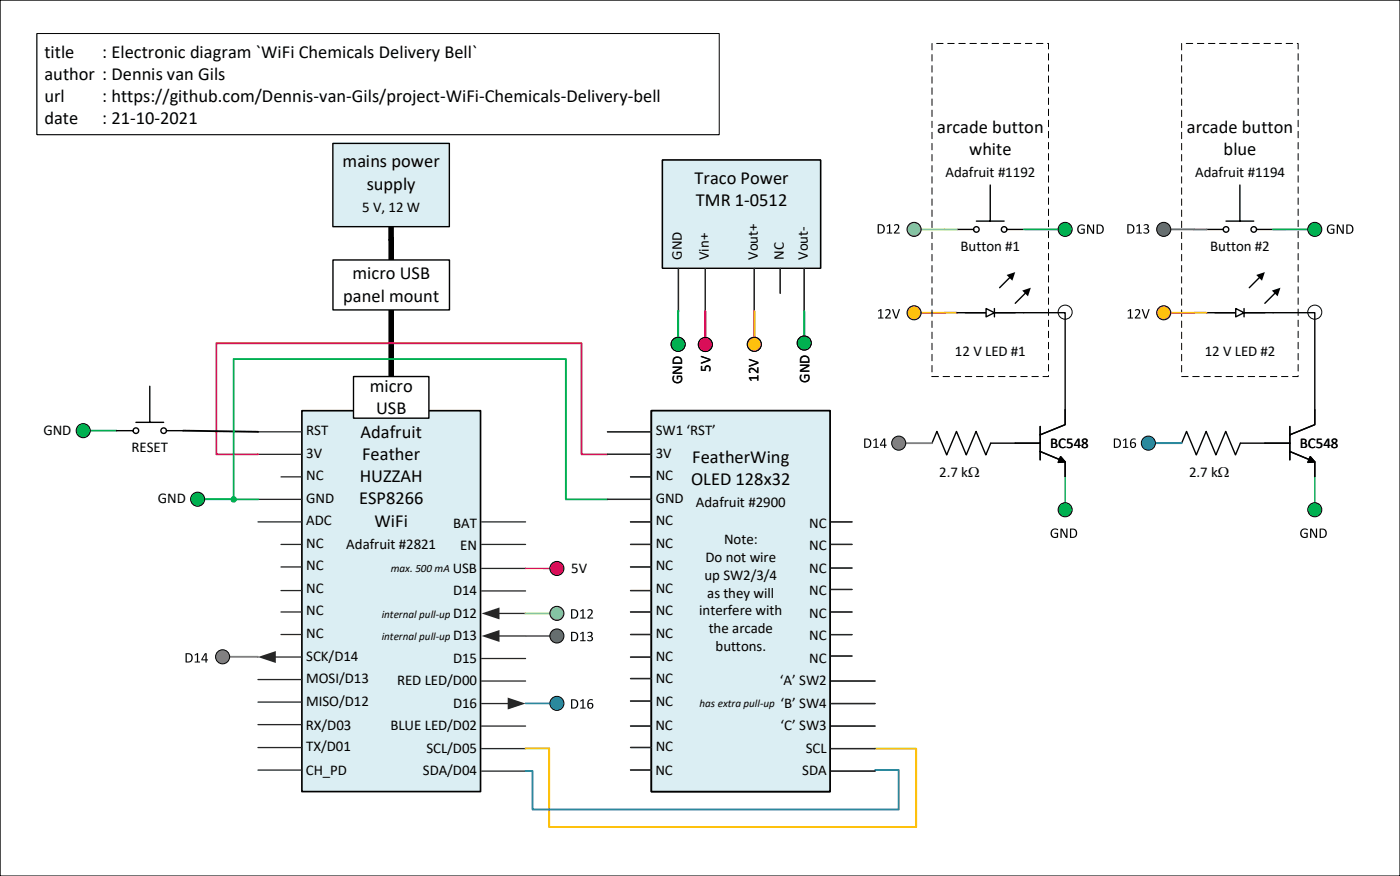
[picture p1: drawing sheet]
<svg xmlns="http://www.w3.org/2000/svg" width="267mm" height="167mm" viewBox="0 0 267 167" stroke-linecap="round" stroke-linejoin="round" font-family="sans-serif">
<path d="M0 0h267.1v167h-267.1z" fill="none" stroke="#000" stroke-width=".26"/>
<path d="M17.2 82.1h5" fill="none" stroke="#00b050" stroke-width=".35"/>
<path d="M74.6 43.2v6.4M74.6 59.1v12.7" fill="none" stroke="#000" stroke-width="1.1"/>
<path d="M7.1 6.4h130.1v19.3h-130.1z" fill-rule="evenodd" fill="#fff"/>
<path d="M7.1 6.4h130.1v19.3h-130.1z" fill="none" stroke="#000" stroke-width=".19"/>
<path d="M7.1 6.4h130.1v19.3h-130.1z" fill-rule="evenodd" fill="#fff"/>
<path d="M7.1 6.4h130.1v19.3h-130.1z" fill="none" stroke="#000" stroke-width=".19"/>
<path d="M91.9 129.8h8.4M91.9 138.4h8.4" fill="none" stroke="#262626" stroke-width=".25"/>
<path d="M100.3 134.1h4.6" fill="none" stroke="#009edb" stroke-width=".35"/>
<path d="M43.8 125.2l5.4 .1" fill="none" stroke="#7f7f7f" stroke-width=".35"/>
<path d="M57.6 78.3h34.1v72.6h-34.1z" fill-rule="evenodd" fill="#dbeef3"/>
<path d="M57.6 78.3h34.1v72.6h-34.1z" fill="none" stroke="#000" stroke-width=".32"/>
<path d="M67.4 71.8h14.4v7.9h-14.4z" fill-rule="evenodd" fill="#fff"/>
<path d="M67.4 71.8h14.4v7.9h-14.4z" fill="none" stroke="#000" stroke-width=".26"/>
<path d="M91.9 99.5h8.4M91.9 103.8h8.4M91.9 108.4h8.4M91.9 112.7h8.4M95 117h5.3" fill="none" stroke="#262626" stroke-width=".25"/>
<path d="M91.9 117l3.4-1.2v2.3z" fill="#262626"/>
<path d="M95 121.2h5.3" fill="none" stroke="#262626" stroke-width=".25"/>
<path d="M91.9 121.2l3.4-1.1v2.3z" fill="#262626"/>
<path d="M91.9 125.5h8.4M91.9 134.1h5.2" fill="none" stroke="#262626" stroke-width=".25"/>
<path d="M96.9 133l3.4 1.1-3.4 1.2z" fill="#262626"/>
<g fill="none" stroke="#262626" stroke-width=".25">
<path d="M49.2 82.3h8.4M49.2 86.6h8.4M49.2 95.2h8.4M49.2 99.5h8.4M53.6 90.9h4M53.6 112.6h4M53.6 103.8h4M53.6 108.1h4M53.6 116.7h4M52.3 125.3h5.3M53.6 121h4M91.9 142.7h8.4"/>
<path d="M91.9 147h8.4"/>
</g>
<path d="M49.2 125.3l3.4-1.2v2.3z" fill="#262626"/>
<path d="M49.2 129.6h8.4M49.2 133.8h8.4M49.2 138.1h8.4M49.2 142.5h8.4M49.2 146.8h8.4" fill="none" stroke="#262626" stroke-width=".25"/>
<circle cx="42.5" cy="125.2" r="1.34" fill="#7f7f7f"/>
<circle cx="42.5" cy="125.2" r="1.34" fill="none" stroke="#000" stroke-width=".19"/>
<path d="M35.4 124.5a.95 .95 0 0 1 1.4 .9 .95 .95 0 0 1-1.4 .9zM35.6 124.7v1.4a.71 .71 0 0 0 .9-.7 .71 .71 0 0 0-.9-.7zM37.2 124.8l.6-.3v1.6h.3v.2h-1l.1-.2h.4v-1.3l-.4 .2zM39.1 124.6h.3v1.1l.3 .1v.1h-.3v.4h-.2v-.4l-.8-.1zM39.2 124.7l-.6 1h.6z" fill="#000"/>
<circle cx="106.2" cy="134.1" r="1.34" fill="#009edb"/>
<circle cx="106.2" cy="134.1" r="1.34" fill="none" stroke="#000" stroke-width=".19"/>
<path d="M109 133.3a.95 .95 0 0 1 1.3 .9 .95 .95 0 0 1-1.3 .9zM109.2 133.5v1.4a.71 .71 0 0 0 .9-.7 .71 .71 0 0 0-.9-.7zM110.7 133.6l.6-.3v1.6h.4v.2h-1v-.2h.4v-1.4l-.4 .3zM112.3 133.4l.6-.1 .2 .1v.1a.58 .58 0 0 0-.8 .6 .58 .58 0 0 1 .8 .3 .58 .58 0 0 1-.4 .7 .58 .58 0 0 1-.7-.6l.1-.7zM112.2 134.6a.4 .4 0 0 0 .8 0 .4 .4 0 0 0-.8 0z" fill="#000"/>
<path d="M104.9 116.9l-4.7 .1" fill="none" stroke="#92d050" stroke-width=".35"/>
<circle cx="106.2" cy="116.9" r="1.34" fill="#92d050"/>
<circle cx="106.2" cy="116.9" r="1.34" fill="none" stroke="#000" stroke-width=".19"/>
<path d="M109 116.2a.95 .95 0 0 1 1.3 .8 .95 .95 0 0 1-1.3 .9zM109.2 116.3v1.4a.72 .72 0 0 0 .9-.7 .72 .72 0 0 0-.9-.7zM110.7 116.4l.6-.2v1.5h.4v.2h-1v-.2h.4v-1.3l-.4 .2zM112.1 116.3a.58 .58 0 0 1 .9 0 .58 .58 0 0 1-.1 .9l-.6 .5h.8v.2h-1v-.2l.5-.5a.43 .43 0 0 0 .3-.5 .43 .43 0 0 0-.5-.3l-.3 .1z" fill="#000"/>
<path d="M104.9 121.2h-4.6" fill="none" stroke="#7030a0" stroke-width=".35"/>
<circle cx="106.2" cy="121.2" r="1.34" fill="#7030a0"/>
<circle cx="106.2" cy="121.2" r="1.34" fill="none" stroke="#000" stroke-width=".19"/>
<path d="M109 120.5a.95 .95 0 0 1 1.3 .9 .95 .95 0 0 1-1.3 .8zM109.2 120.7v1.3a.72 .72 0 0 0 .9-.6 .72 .72 0 0 0-.9-.7zM110.7 120.7l.6-.2v1.6h.4v.1h-1v-.1h.4v-1.4l-.4 .2zM112.1 120.6a.5 .5 0 0 1 .8-.1 .5 .5 0 0 1-.2 .8 .53 .53 0 0 1 .4 .8 .53 .53 0 0 1-.8 .1l-.3-.1v-.2a.42 .42 0 0 0 .6 .2 .42 .42 0 0 0 .2-.6l-.6-.1v-.2a.37 .37 0 0 0 .6-.1 .37 .37 0 0 0-.2-.5 .37 .37 0 0 0-.5 .2z" fill="#000"/>
<path d="M182.6 59.6h-6.9" fill="none" stroke="#ea700d" stroke-width=".35"/>
<circle cx="174.4" cy="59.6" r="1.34" fill="#ea700d"/>
<circle cx="174.4" cy="59.6" r="1.34" fill="none" stroke="#000" stroke-width=".19"/>
<path d="M167.5 59.2l.7-.2v1.5h.3v.2h-1v-.2h.4v-1.3l-.4 .2zM168.9 59.1a.58 .58 0 0 1 .9 0 .58 .58 0 0 1-.1 .9l-.6 .5h.8l.1 .2h-1.1v-.2l.5-.5a.43 .43 0 0 0 .3-.5 .43 .43 0 0 0-.5-.3l-.3 .1zM170.2 58.9l.2 .1 .5 1.5 .6-1.5h.2l-.6 1.7h-.3z" fill="#000"/>
<path d="M203.2 90.8v5" fill="none" stroke="#00b050" stroke-width=".26"/>
<circle cx="203.2" cy="97.2" r="1.34" fill="#00b050"/>
<circle cx="203.2" cy="97.2" r="1.34" fill="none" stroke="#000" stroke-width=".19"/>
<path d="M200.7 101a.71 .71 0 0 1 1.2 0l-.1 .1a.75 .75 0 0 0-1.1 .6 .64 .64 0 0 0 .2 .6 .64 .64 0 0 0 .7 0v-.5h-.4v-.2h.6l.1 .7a.9 .9 0 0 1-1.3 0 .9 .9 0 0 1 .1-1.3zM202.3 100.8h.4l.7 1.4v-1.4h.2v1.7h-.3l-.8-1.5v1.5h-.2zM204.1 100.8a.95 .95 0 0 1 1.4 .9 .95 .95 0 0 1-1.4 .8zM204.4 101v1.4a.72 .72 0 0 0 .8-.7 .72 .72 0 0 0-.8-.7z" fill="#000"/>
<path d="M182.6 59.6h12.7M189.7 58.8v1.6M192.7 52.8l-2 2.1M195.7 55.8l-2 2M203.2 78.1v2.9l-4.8 1.9M193.7 84.5h4.7M198.4 86.1l4.8 2v2.7M198.4 81.3v6.4M202.3 87.1l.9 1-1.3 .1z" fill="none" stroke="#000" stroke-width=".26"/>
<path d="M192 52.4l1.7-.5-.6 1.6zM195 55.4l1.7-.5-.6 1.6zM202.3 87.1l.9 1-1.3 .1z" fill="#000"/>
<path d="M188.1 58.8l1.6 .8-1.6 .8z" fill-rule="evenodd" fill="#fff"/>
<g fill="none" stroke="#000" stroke-width=".26">
<path d="M188.9 35.3v6.9M182.6 43.7h3.1M186.3 42.2h5.3M188.1 58.8l1.6 .8-1.6 .8zM192.1 43.7h3.2M195.3 59.6h7.9v18.5M177.8 84.5l.9-2.3 1.9 4.5 1.9-4.5 1.8 4.5 1.9-4.5 1.9 4.5 .9-2.2h4.7"/>
<circle cx="186.3" cy="43.7" r=".53"/>
<circle cx="191.6" cy="43.7" r=".53"/>
</g>
<path d="M177.8 8.3h22.2v63.5h-22.2z" fill="none" stroke="#000" stroke-width=".19" stroke-dasharray="1.2 .9"/>
<path d="M177.8 84.5h-5" fill="none" stroke="#7f7f7f" stroke-width=".35"/>
<circle cx="171.5" cy="84.5" r="1.34" fill="#7f7f7f"/>
<circle cx="171.5" cy="84.5" r="1.34" fill="none" stroke="#000" stroke-width=".19"/>
<path d="M164.9 83.6a.95 .95 0 0 1 1.3 .9 .95 .95 0 0 1-1.3 .9zM165.1 83.8v1.4a.71 .71 0 0 0 .9-.7 .71 .71 0 0 0-.9-.7zM166.6 83.9l.7-.3v1.6h.3v.2h-1v-.2h.4v-1.4l-.4 .3zM168.5 83.6h.4v1.2h.2v.2h-.2l-.1 .4h-.1v-.4l-.8-.1zM168.6 83.8l-.5 1h.6z" fill="#000"/>
<path d="M175.7 43.7h6.9" fill="none" stroke="#92d050" stroke-width=".35"/>
<circle cx="174.4" cy="43.7" r="1.34" fill="#92d050"/>
<circle cx="174.4" cy="43.7" r="1.34" fill="none" stroke="#000" stroke-width=".19"/>
<path d="M167.5 42.8a.95 .95 0 0 1 1.3 .8 .95 .95 0 0 1-1.3 .9zM167.7 42.9v1.4a.71 .71 0 0 0 .9-.7 .71 .71 0 0 0-.9-.7zM169.2 43l.6-.2v1.5h.4v.2h-1v-.2h.4v-1.3l-.4 .2zM170.6 42.9a.58 .58 0 0 1 .9 0 .58 .58 0 0 1-.2 .9l-.5 .5h.8v.2h-1v-.2l.4-.5a.43 .43 0 0 0 .4-.5 .43 .43 0 0 0-.5-.3l-.3 .1z" fill="#000"/>
<path d="M195.4 43.7h6.5" fill="none" stroke="#00b050" stroke-width=".35"/>
<circle cx="203.2" cy="43.7" r="1.34" fill="#00b050"/>
<g fill="none" stroke="#000" stroke-width=".19">
<circle cx="203.2" cy="43.7" r="1.34"/>
<circle cx="203.2" cy="59.5" r="1.34"/>
</g>
<path d="M205.7 43a.71 .71 0 0 1 1.2 .1 .71 .71 0 0 0-1.2 .4 .71 .71 0 0 0 1 .8v-.5h-.4v-.2h.6v.8a.9 .9 0 0 1-1.2-.1 .9 .9 0 0 1 0-1.3zM207.4 42.8l.4 .1 .7 1.4v-1.5h.2v1.8l-.3-.1-.8-1.4v1.4l-.2 .1zM209.2 42.8a.95 .95 0 0 1 1.4 .9 .95 .95 0 0 1-1.4 .9zM209.4 43v1.4a.71 .71 0 0 0 .9-.7 .71 .71 0 0 0-.9-.7z" fill="#000"/>
<path d="M230.2 59.6h12.7M237.3 58.8v1.6M240.3 52.8l-2 2.1M243.3 55.8l-2 2" fill="none" stroke="#000" stroke-width=".26"/>
<path d="M239.7 52.4l1.6-.5-.5 1.6zM242.6 55.4l1.7-.5-.6 1.6z" fill="#000"/>
<path d="M235.7 58.8l1.6 .8-1.6 .8z" fill-rule="evenodd" fill="#fff"/>
<g fill="none" stroke="#000" stroke-width=".26">
<path d="M236.5 35.3v6.9M230.2 43.7h3.2M233.9 42.2h5.3M235.7 58.8l1.6 .8-1.6 .8zM239.7 43.7h3.2"/>
<circle cx="233.9" cy="43.7" r=".53"/>
<circle cx="239.2" cy="43.7" r=".53"/>
</g>
<path d="M225.4 8.3h22.2v63.5h-22.2z" fill="none" stroke="#000" stroke-width=".19" stroke-dasharray="1.2 .9"/>
<path d="M250.8 90.8v5" fill="none" stroke="#00b050" stroke-width=".26"/>
<circle cx="250.8" cy="97.2" r="1.34" fill="#00b050"/>
<circle cx="250.8" cy="97.2" r="1.34" fill="none" stroke="#000" stroke-width=".19"/>
<path d="M248.3 101a.71 .71 0 0 1 1.2 0v.1a.75 .75 0 0 0-1.2 .6 .64 .64 0 0 0 .3 .6 .64 .64 0 0 0 .6 0v-.5h-.4v-.2h.7v.7a.9 .9 0 0 1-1.3 0 .9 .9 0 0 1 .1-1.3zM250 100.8h.3l.7 1.4v-1.4h.3l-.1 1.7h-.3l-.7-1.5v1.5h-.3zM251.8 100.8a.95 .95 0 0 1 1.3 .9 .95 .95 0 0 1-1.3 .8zM252 101v1.4a.72 .72 0 0 0 .9-.7 .72 .72 0 0 0-.9-.7z" fill="#000"/>
<path d="M242.9 59.6h7.9v21.4l-4.7 1.9M225.4 84.5l1-2.3 1.8 4.5 1.9-4.5 1.9 4.5 1.8-4.5 1.9 4.5 .9-2.2h9.5M246.1 86.1l4.7 2v2.7M246.1 81.3v6.4M250 87.1l.8 1-1.3 .1z" fill="none" stroke="#000" stroke-width=".26"/>
<path d="M250 87.1l.8 1-1.3 .1z" fill="#000"/>
<path d="M225.4 84.5h-5" fill="none" stroke="#009edb" stroke-width=".35"/>
<circle cx="219.1" cy="84.5" r="1.34" fill="#009edb"/>
<circle cx="219.1" cy="84.5" r="1.34" fill="none" stroke="#000" stroke-width=".19"/>
<path d="M212.5 83.6a.95 .95 0 0 1 1.4 .9 .95 .95 0 0 1-1.4 .9zM212.7 83.8v1.4a.71 .71 0 0 0 .9-.7 .71 .71 0 0 0-.9-.7zM214.2 83.9l.7-.3v1.6h.3v.2h-1l.1-.2h.3v-1.4l-.3 .3zM215.8 83.7l.6-.1 .2 .1v.1a.58 .58 0 0 0-.8 .6 .58 .58 0 0 1 .9 .2 .58 .58 0 0 1-.5 .8 .58 .58 0 0 1-.6-.6v-.7zM215.8 84.8a.36 .36 0 0 0 .7 0 .36 .36 0 0 0-.7 0z" fill="#000"/>
<path d="M230.2 59.6h-6.9" fill="none" stroke="#ea700d" stroke-width=".35"/>
<circle cx="222" cy="59.6" r="1.34" fill="#ea700d"/>
<circle cx="222" cy="59.6" r="1.34" fill="none" stroke="#000" stroke-width=".19"/>
<path d="M215.2 59.2l.6-.2v1.5h.3v.2h-1l.1-.2h.4v-1.3l-.4 .2zM216.5 59.1a.58 .58 0 0 1 .9 0 .58 .58 0 0 1-.1 .9l-.5 .5h.8v.2h-1.1v-.2l.5-.5a.43 .43 0 0 0 .3-.5 .43 .43 0 0 0-.5-.3l-.3 .1zM217.8 58.9l.3 .1 .5 1.5 .5-1.5h.2l-.6 1.7h-.3z" fill="#000"/>
<path d="M223.3 43.7h6.9" fill="none" stroke="#7030a0" stroke-width=".35"/>
<circle cx="222" cy="43.7" r="1.34" fill="#7030a0"/>
<circle cx="222" cy="43.7" r="1.34" fill="none" stroke="#000" stroke-width=".19"/>
<path d="M215.1 42.8a.95 .95 0 0 1 1.3 .8 .95 .95 0 0 1-1.3 .9zM215.3 42.9v1.4a.71 .71 0 0 0 .9-.7 .71 .71 0 0 0-.9-.7zM216.8 43l.7-.2v1.5h.3v.2h-1v-.2h.4v-1.3l-.4 .2zM218.2 42.9a.5 .5 0 0 1 .8-.1 .5 .5 0 0 1-.2 .8 .53 .53 0 0 1 .4 .7 .53 .53 0 0 1-.8 .2l-.2-.1v-.2a.42 .42 0 0 0 .5 .2 .42 .42 0 0 0 .2-.6l-.5-.1v-.2a.37 .37 0 0 0 .5-.1 .37 .37 0 0 0-.2-.5 .37 .37 0 0 0-.5 .2z" fill="#000"/>
<path d="M249.5 43.7h-6.6" fill="none" stroke="#00b050" stroke-width=".35"/>
<circle cx="250.8" cy="43.7" r="1.34" fill="#00b050"/>
<g fill="none" stroke="#000" stroke-width=".19">
<circle cx="250.8" cy="43.7" r="1.34"/>
<circle cx="250.8" cy="59.5" r="1.34"/>
</g>
<path d="M253.4 43a.71 .71 0 0 1 1.2 .1 .71 .71 0 0 0-1.2 .4 .71 .71 0 0 0 .9 .8v-.5h-.4v-.2h.6l.1 .8a.9 .9 0 0 1-1.3-.1 .9 .9 0 0 1 .1-1.3zM255 42.8l.4 .1 .7 1.4v-1.5h.3l-.1 1.8-.3-.1-.8-1.4v1.4l-.2 .1zM256.9 42.8a.95 .95 0 0 1 1.3 .9 .95 .95 0 0 1-1.3 .9zM257.1 43v1.4a.71 .71 0 0 0 .9-.7 .71 .71 0 0 0-.9-.7z" fill="#000"/>
<path d="M49.2 86.6h-7.9v-21.2h69.6v21.2h5" fill="none" stroke="#f06" stroke-width=".35"/>
<path d="M34.9 82.1l14.3 .2" fill="none" stroke="#000" stroke-width=".35"/>
<path d="M49.2 95.2h-4.6v-26.7h63.3v26.7h8" fill="none" stroke="#00b050" stroke-width=".35"/>
<path d="M100.3 142.7h4.5v15h70v-15h-7.9" fill="none" stroke="#ffc000" stroke-width=".35"/>
<path d="M166.9 146.8h4.5v7.5h-69.8v-7.3h-1.3" fill="none" stroke="#0070c0" stroke-width=".35"/>
<path d="M158.6 129.8h8.3M158.6 138.4h8.3" fill="none" stroke="#262626" stroke-width=".25"/>
<path d="M124.3 78.3h34v72.6h-34z" fill-rule="evenodd" fill="#dbeef3"/>
<path d="M124.3 78.3h34v72.6h-34z" fill="none" stroke="#000" stroke-width=".32"/>
<g fill="none" stroke="#262626" stroke-width=".25">
<path d="M115.9 82.3h8.4M115.9 86.6h8.4M115.9 95.2h8.4M120.3 99.5h4M120.3 90.9h4M158.6 99.5h3.9M120.3 112.6h4M120.3 103.8h4M120.3 108.1h4M120.3 116.7h4M158.6 103.8h3.9M158.6 116.7h3.9"/>
<path d="M158.6 108.3h3.9M158.6 112.4h3.9M120.3 121h4M120.3 125.3h4M120.3 129.4h4M120.3 133.7h4M120.3 138.4h4M158.6 134.1h8.3M158.6 138.4h8.3M158.6 121h3.9M158.6 125.1h3.9M158.6 129.8h8.3"/>
<path d="M120.3 142.5h4M120.3 146.8h4M158.6 142.7h8.3M158.6 147h8.3"/>
</g>
<path d="M124.3 78.3h34v72.6h-34z" fill-rule="evenodd" fill="#dbeef3"/>
<path d="M124.3 78.3h34v72.6h-34z" fill="none" stroke="#000" stroke-width=".32"/>
<g fill="none" stroke="#262626" stroke-width=".25">
<path d="M115.9 82.3h8.4M115.9 86.6h8.4M115.9 95.2h8.4M120.3 99.5h4M120.3 90.9h4M158.6 99.5h3.9M120.3 112.6h4M120.3 103.8h4M120.3 108.1h4M120.3 116.7h4M158.6 103.8h3.9M158.6 116.7h3.9"/>
<path d="M158.6 108.3h3.9M158.6 112.4h3.9M120.3 121h4M120.3 125.3h4M120.3 129.4h4M120.3 133.7h4M120.3 138.4h4M158.6 134.1h8.3M158.6 121h3.9M158.6 125.1h3.9M120.3 142.5h4M120.3 146.8h4"/>
<path d="M158.6 142.7h8.3M158.6 147h8.3"/>
</g>
<path d="M100.2 108.4h4.7" fill="none" stroke="#f00" stroke-width=".26"/>
<circle cx="106.2" cy="108.4" r="1.34" fill="#f00"/>
<circle cx="106.2" cy="108.4" r="1.34" fill="none" stroke="#000" stroke-width=".19"/>
<path d="M63.5 49.6h22.2v9.5h-22.2z" fill-rule="evenodd" fill="#fff"/>
<path d="M63.5 49.6h22.2v9.5h-22.2z" fill="none" stroke="#000" stroke-width=".26"/>
<path d="M63.5 27.3h22.2v15.9h-22.2z" fill-rule="evenodd" fill="#dbeef3"/>
<path d="M63.5 27.3h22.2v15.9h-22.2z" fill="none" stroke="#000" stroke-width=".26"/>
<circle cx="44.6" cy="95.2" r=".61" fill="#00b050"/>
<g fill="none" stroke="#000" stroke-width=".26">
<path d="M28.6 73.6v6.9M22.2 82.1h3.2M25.9 80.5h5.3M31.7 82.1h3.2"/>
<circle cx="25.9" cy="82.1" r=".53"/>
<circle cx="31.2" cy="82.1" r=".53"/>
</g>
<circle cx="15.9" cy="82.1" r="1.34" fill="#00b050"/>
<circle cx="15.9" cy="82.1" r="1.34" fill="none" stroke="#000" stroke-width=".19"/>
<path d="M39 95.2h5" fill="none" stroke="#00b050" stroke-width=".35"/>
<circle cx="37.7" cy="95.2" r="1.34" fill="#00b050"/>
<circle cx="37.7" cy="95.2" r="1.34" fill="none" stroke="#000" stroke-width=".19"/>
<path d="M126.4 30.5h30.1v20.6h-30.1z" fill-rule="evenodd" fill="#dbeef3"/>
<path d="M126.4 30.5h30.1v20.6h-30.1z" fill="none" stroke="#000" stroke-width=".26"/>
<path d="M129.4 51.1v8.2M134.6 51.2v8.1M143.9 51.1v8.2M148.8 51.1v4.8" fill="none" stroke="#262626" stroke-width=".25"/>
<path d="M134.6 59.3v5" fill="none" stroke="#f00" stroke-width=".35"/>
<circle cx="134.6" cy="65.7" r="1.34" fill="#f00"/>
<circle cx="134.6" cy="65.7" r="1.34" fill="none" stroke="#000" stroke-width=".19"/>
<path d="M129.4 59.3v5" fill="none" stroke="#00b050" stroke-width=".35"/>
<circle cx="129.4" cy="65.6" r="1.34" fill="#00b050"/>
<circle cx="129.4" cy="65.6" r="1.34" fill="none" stroke="#000" stroke-width=".19"/>
<path d="M143.9 59.3v5" fill="none" stroke="#ea700d" stroke-width=".35"/>
<circle cx="143.9" cy="65.6" r="1.34" fill="#ea700d"/>
<circle cx="143.9" cy="65.6" r="1.34" fill="none" stroke="#000" stroke-width=".19"/>
<path d="M153.4 51.1v8.2" fill="none" stroke="#262626" stroke-width=".25"/>
<path d="M153.4 59.3v4.8" fill="none" stroke="#00b050" stroke-width=".35"/>
<circle cx="153.4" cy="65.4" r="1.34" fill="#00b050"/>
<circle cx="153.4" cy="65.4" r="1.34" fill="none" stroke="#000" stroke-width=".19"/>
<path d="M126.4 30.5h30.1v20.6h-30.1z" fill-rule="evenodd" fill="#dbeef3"/>
<path d="M126.4 30.5h30.1v20.6h-30.1z" fill="none" stroke="#000" stroke-width=".26"/>
<path d="M129.4 51.1v8.2M134.6 51.2v8.1M143.9 51.1v8.2M148.8 51.1v4.8" fill="none" stroke="#262626" stroke-width=".25"/>
<path d="M134.6 59.3v5" fill="none" stroke="#f00" stroke-width=".35"/>
<circle cx="134.6" cy="65.7" r="1.34" fill="#f00"/>
<circle cx="134.6" cy="65.7" r="1.34" fill="none" stroke="#000" stroke-width=".19"/>
<path d="M129.4 59.3v5" fill="none" stroke="#00b050" stroke-width=".35"/>
<circle cx="129.4" cy="65.6" r="1.34" fill="#00b050"/>
<circle cx="129.4" cy="65.6" r="1.34" fill="none" stroke="#000" stroke-width=".19"/>
<path d="M143.9 59.3v5" fill="none" stroke="#ea700d" stroke-width=".35"/>
<circle cx="143.9" cy="65.6" r="1.34" fill="#ea700d"/>
<circle cx="143.9" cy="65.6" r="1.34" fill="none" stroke="#000" stroke-width=".19"/>
<path d="M153.4 51.1v8.2" fill="none" stroke="#262626" stroke-width=".25"/>
<path d="M153.4 59.3v4.8" fill="none" stroke="#00b050" stroke-width=".35"/>
<circle cx="153.4" cy="65.4" r="1.34" fill="#00b050"/>
<circle cx="153.4" cy="65.4" r="1.34" fill="none" stroke="#000" stroke-width=".19"/>
<g font-size="3.5">
<text x="8.5" y="11">title</text>
<text x="19.5" y="11">: Electronic diagram `WiFi Chemicals Delivery Bell`</text>
<text x="8.5" y="15.2">author : Dennis van Gils</text>
<text x="8.5" y="19.4">url</text>
<text x="8.5" y="23.7">date</text>
<text x="19.5" y="19.4">: https://github.com/Dennis-van-Gils/project-WiFi-Chemicals-Delivery-bell</text>
<text x="19.5" y="23.7">: 21-10-2021</text>
<text x="178.8" y="25.3">arcade button</text>
<text x="184.9" y="29.5">white</text>
<text x="226.4" y="25.3">arcade button</text>
<text x="233.4" y="29.5">blue</text>
<text x="65.3" y="31.9">mains power</text>
<text x="132.5" y="35.1">Traco Power</text>
<text x="70" y="36.2">supply</text>
<text x="132.8" y="39.3">TMR 1-0512</text>
<text x="67.2" y="53.3">micro USB</text>
<text x="65.5" y="57.5">panel mount</text>
<text x="70.5" y="74.7">micro</text>
<text x="68.8" y="83.5">Adafruit</text>
<text x="71.7" y="79">USB</text>
<text x="69.1" y="87.7">Feather</text>
<text x="132.1" y="88.2">FeatherWing</text>
<text x="68.6" y="91.9">HUZZAH</text>
<text x="131.8" y="92.5">OLED 128x32</text>
<text x="68.5" y="96.2">ESP8266</text>
<text x="71.5" y="100.4">WiFi</text>
</g>
<g font-size="2.8">
<text x="180.4" y="33.8">Adafruit #1192</text>
<text x="228" y="33.8">Adafruit #1194</text>
<text x="69.1" y="40.4">5 V, 12 W</text>
<text x="183.3" y="47.8">Button #1</text>
<text x="230.9" y="47.8">Button #2</text>
<text x="130.1" y="49.5" transform="rotate(-90 130.1 49.5)">GND</text>
<text x="135.2" y="49.6" transform="rotate(-90 135.2 49.6)">Vin+</text>
<text x="144.6" y="49.5" transform="rotate(-90 144.6 49.5)">Vout+</text>
<text x="149.5" y="49.5" transform="rotate(-90 149.5 49.5)">NC</text>
<text x="154.1" y="49.5" transform="rotate(-90 154.1 49.5)">Vout-</text>
<text x="135.6" y="70.9" transform="rotate(-90 135.6 70.9)">5V</text>
<text x="182.2" y="67.9">12 V LED #1</text>
<text x="229.8" y="67.9">12 V LED #2</text>
<text x="130.2" y="73.2" transform="rotate(-90 130.2 73.2)">GND</text>
<text x="144.7" y="72.8" transform="rotate(-90 144.7 72.8)">12V</text>
<text x="154.4" y="73" transform="rotate(-90 154.4 73)">GND</text>
<text x="8.3" y="82.9">GND</text>
<text x="58.4" y="83">RST</text>
<text x="125.1" y="83">SW1 ‘RST’</text>
<text x="25.1" y="86.1">RESET</text>
<text x="58.4" y="87.3">3V</text>
<text x="125.1" y="87.3">3V</text>
<text x="200.4" y="85.4">BC548</text>
<text x="248" y="85.4">BC548</text>
<text x="30.1" y="96">GND</text>
<text x="58.4" y="91.6">NC</text>
<text x="58.4" y="95.9">GND</text>
<text x="125.1" y="91.6">NC</text>
<text x="125.1" y="95.9">GND</text>
<text x="179.2" y="90.9">2.7 kW</text>
<text x="226.8" y="90.9">2.7 kW</text>
<text x="58.4" y="100.2">ADC</text>
<text x="86.5" y="100.6">BAT</text>
<text x="125.1" y="100.2">NC</text>
<text x="132.8" y="96.7">Adafruit #2900</text>
<text x="154.4" y="100.6">NC</text>
<text x="58.4" y="104.5">NC</text>
<text x="66.1" y="104.6">Adafruit #2821</text>
<text x="87.8" y="104.9">EN</text>
<text x="125.1" y="104.5">NC</text>
<text x="134.6" y="107.2">Do not wire</text>
<text x="138.1" y="103.8">Note:</text>
<text x="154.4" y="104.9">NC</text>
<text x="58.4" y="108.7">NC</text>
<text x="58.4" y="113">NC</text>
<text x="86.4" y="109.2">USB</text>
<text x="86.4" y="113.5">D14</text>
<text x="109" y="109.3">5V</text>
<text x="125.1" y="108.7">NC</text>
<text x="125.1" y="113">NC</text>
<text x="134.4" y="110.6">up SW2/3/4</text>
<text x="134.9" y="114">as they will</text>
<text x="154.4" y="109.2">NC</text>
<text x="154.4" y="113.5">NC</text>
<text x="58.4" y="117.3">NC</text>
<text x="86.4" y="117.8">D12</text>
<text x="125.1" y="117.3">NC</text>
<text x="133.4" y="117.3">interfere with</text>
<text x="154.4" y="117.8">NC</text>
<text x="58.4" y="121.6">NC</text>
<text x="58.4" y="125.9">SCK/D14</text>
<text x="86.4" y="122.1">D13</text>
<text x="125.1" y="121.6">NC</text>
<text x="125.1" y="125.9">NC</text>
<text x="135.2" y="120.7">the arcade</text>
<text x="136.5" y="124.1">buttons.</text>
<text x="154.4" y="122.1">NC</text>
<text x="58.4" y="130.2">MOSI/D13</text>
<text x="75.7" y="130.6">RED LED/D00</text>
<text x="86.4" y="126.3">D15</text>
<text x="125.1" y="130.2">NC</text>
<text x="148.8" y="130.6">‘A’ SW2</text>
<text x="154.4" y="126.3">NC</text>
<text x="58.4" y="134.5">MISO/D12</text>
<text x="86.4" y="134.9">D16</text>
<text x="125.1" y="134.5">NC</text>
<text x="148.9" y="134.9">‘B’ SW4</text>
<text x="58.3" y="139.1">RX/D03</text>
<text x="58.4" y="143.2">TX/D01</text>
<text x="74.5" y="139.2">BLUE LED/D02</text>
<text x="81.3" y="143.5">SCL/D05</text>
<text x="125" y="139.1">NC</text>
<text x="125.1" y="143.2">NC</text>
<text x="148.9" y="139.2">‘C’ SW3</text>
<text x="153.7" y="143.5">SCL</text>
<text x="58.3" y="147.8">CH_PD</text>
<text x="80.7" y="147.8">SDA/D04</text>
<text x="125" y="147.8">NC</text>
<text x="153" y="147.8">SDA</text>
</g>
<g font-size="2.1">
<text x="74.5" y="109">max. 500 mA</text>
<text x="72.8" y="117.8">internal pull-up</text>
<text x="72.8" y="122">internal pull-up</text>
<text x="133.5" y="134.7">has extra pull-up</text>
</g>
</svg>
